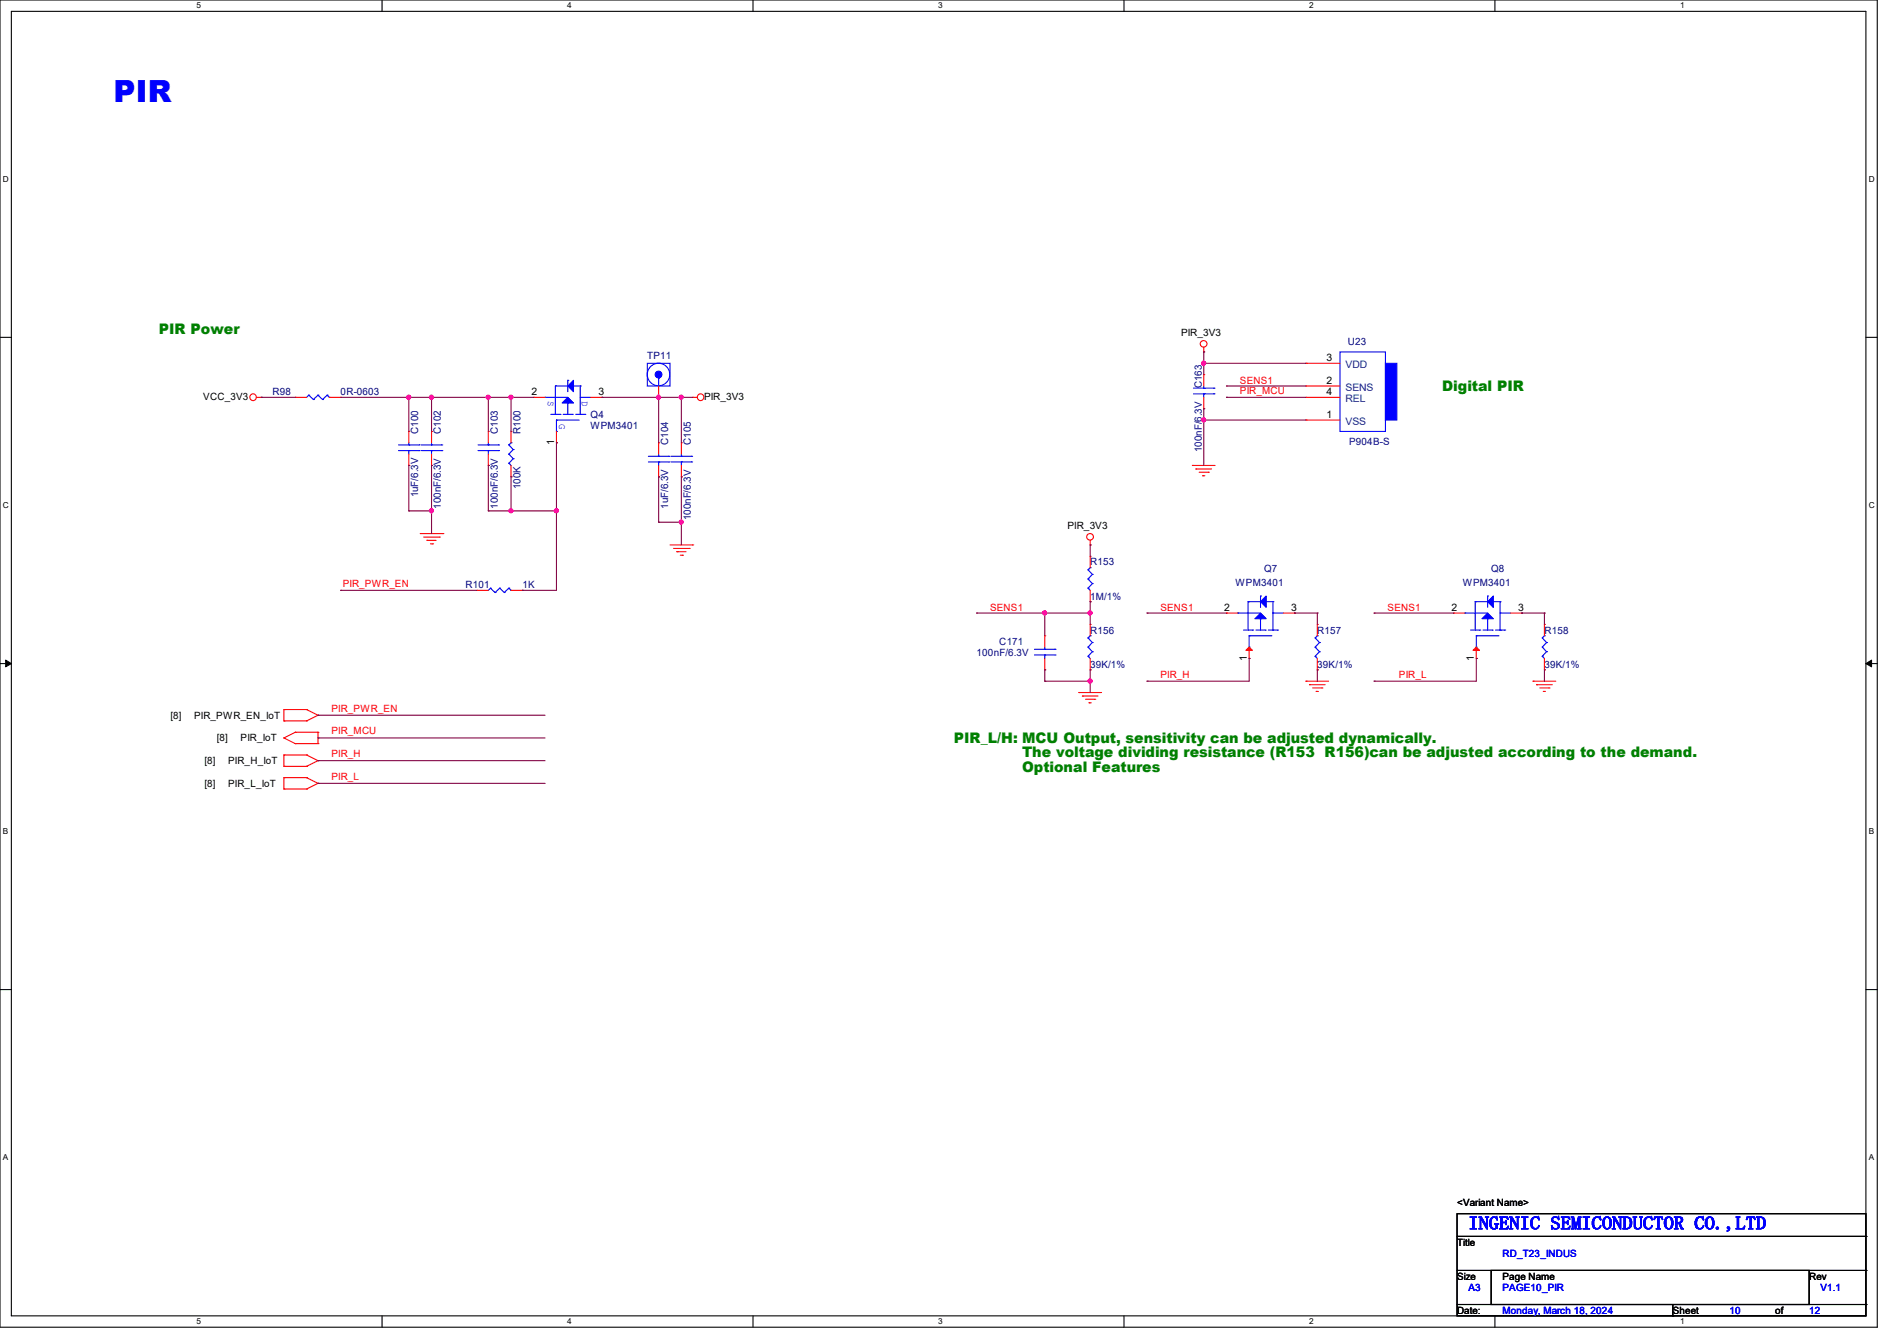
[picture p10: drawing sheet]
<svg xmlns="http://www.w3.org/2000/svg" width="297mm" height="210mm" viewBox="0 0 297 210" stroke-linecap="round" stroke-linejoin="round" font-family="sans-serif">
<path d="M0 0h293.9v207.9h-293.9zM1.8 1.8h290.3v204.3h-290.3z" fill="none" stroke="#000" stroke-width=".17"/>
<g fill="#fff">
<path d="M30.8 .2h.7v1.4h-.7z"/>
<path d="M30.8 206.2h.7v1.4h-.7z"/>
</g>
<path d="M59.8 0v1.8M59.8 206.1v1.8" fill="none" stroke="#000" stroke-width=".17"/>
<g fill="#fff">
<path d="M88.8 .2h.7v1.4h-.7z"/>
<path d="M88.8 206.2h.7v1.4h-.7z"/>
</g>
<path d="M117.9 0v1.8M117.9 206.1v1.8" fill="none" stroke="#000" stroke-width=".17"/>
<g fill="#fff">
<path d="M146.9 .2h.7v1.4h-.7z"/>
<path d="M146.9 206.2h.7v1.4h-.7z"/>
</g>
<path d="M176 0v1.8M176 206.1v1.8" fill="none" stroke="#000" stroke-width=".17"/>
<g fill="#fff">
<path d="M205 .2h.7v1.4h-.7z"/>
<path d="M205 206.2h.7v1.4h-.7z"/>
</g>
<path d="M234.1 0v1.8M234.1 206.1v1.8" fill="none" stroke="#000" stroke-width=".17"/>
<g fill="#fff">
<path d="M263.1 .2h.6v1.4h-.6z"/>
<path d="M263.1 206.2h.6v1.4h-.6z"/>
<path d="M.5 27.3h.9v1.4h-.9z"/>
<path d="M292.6 27.3h.9v1.4h-.9z"/>
<path d="M.5 78.4h.9v1.4h-.9z"/>
<path d="M292.6 78.4h.9v1.4h-.9z"/>
</g>
<path d="M0 52.8h1.8M292.1 52.8h1.8" fill="none" stroke="#000" stroke-width=".17"/>
<g fill="#fff">
<path d="M.5 129.5h.8v1.4h-.8z"/>
<path d="M292.6 129.5h.8v1.4h-.8z"/>
</g>
<path d="M0 103.9h1.8M292.1 103.9h1.8" fill="none" stroke="#000" stroke-width=".17"/>
<path d="M.9 103.4l.9 .5-.9 .5zM292.1 103.9l.9-.5v1z" fill="#000" stroke="#000" stroke-width=".16"/>
<g fill="#fff">
<path d="M.5 180.5h.8v1.4h-.8z"/>
<path d="M292.6 180.5h.8v1.4h-.8z"/>
</g>
<path d="M0 155h1.8M292.1 155h1.8M228.1 190.1h64v16h-64zM228.1 193.6h64M228.1 199h64M233.5 199h49.8v5.3h-49.8zM292.1 193.6h.1M292.1 199h.1M228.1 204.3h64M261.9 206.1h.1M261.9 204.3v1.8M292.1 204.3h.1" fill="none" stroke="#000" stroke-width=".17"/>
<g fill="none" stroke="#f00" stroke-width=".17">
<path d="M188.5 55.1h.1M188.5 58.7h.1M188.5 54.4v.7M188.5 58.7v1.8M204.5 56.9h.1M204.5 56.9h5.3M40.2 62.2h.7M40.9 62.2h.1M46.2 62.2h.1M46.2 62.2h1.8M51.6 62.2h1.7M53.3 62.2h.1"/>
<path d="M64 67.6h.1M64 72.9h.1M64 67.6v1.7M64 71.1v1.8M67.6 67.6h.1M67.6 72.9h.1M67.6 67.6v1.7M67.6 71.1v1.8M76.5 67.6h.1M76.5 72.9h.1M76.5 67.6v1.7M76.5 71.1v1.8"/>
<path d="M80 74.7h.1M80 67.6h.1M80 67.6v1.7M80 72.9v1.8M83.6 62.2h.1M83.6 62.2h1.7M87.1 69.3h.1M87.1 67.6v1.7M92.5 62.2h1.7M94.2 62.2h.1M103.1 69.3h.1M103.1 74.7h.1"/>
<path d="M103.1 62.2h.1M103.1 60.5v1.7M103.1 69.3v1.8M103.1 72.9v1.8M106.7 69.3h.1M106.7 74.7h.1M106.7 69.3v1.8M106.7 72.9v1.8M108.5 62.2h.1M108.5 62.2h.7M186.7 72.9h.1M186.7 72.9h3.5"/>
<path d="M187.2 73.4h.1M187.2 73.4h2.5M187.7 74h1.5M188.3 74.5h.1M188.3 74.5h.3M188.5 64h.1M188.5 62.2v1.8M189.2 74h.1M204.5 62.2h.1M204.5 65.8h.1M204.5 60.5h.1M204.5 62.2h5.3"/>
<path d="M204.5 65.8h5.3M204.5 60.5h5.3M65.8 83.6h3.5M66.3 84.1h2.5M66.8 84.6h.1M66.8 84.6h1.5M67.4 85.2h.3M67.7 85.2h.1M68.8 84.1h.1M69.3 83.6h.1M74.7 92.5h.1M74.7 92.5h1.8"/>
<path d="M80 92.5h1.8M81.8 92.5h.1M104.9 85.3h3.6M105.5 85.9h2.4M106 86.4h.1M106 86.4h1.4M106.5 87h.3M106.8 87h.1M107.9 85.9h.1M108.5 85.3h.1M163.6 99.6h.1M163.6 99.6v1.7"/>
<path d="M170.7 85.3h.1M170.7 94.2h.1M170.7 87.1h.1M170.7 97.8h.1M170.7 84.6v.7M170.7 87.1v1.8M170.7 92.5v1.7M170.7 97.8v1.8M192 96h.1M192 96h1.8M200.9 96h1.8M202.7 96h.1"/>
<path d="M206.2 97.8h.1M206.2 97.8v1.8M227.6 96h.1M227.6 96h1.8M236.5 96h1.8M238.3 96h.1M241.8 97.8h.1M241.8 97.8v1.8M44.4 115.6h.1M44.4 118.2h.1M44.4 112.9h.1M44.4 111.1h.1"/>
<path d="M44.4 115.6l1.8 .9M44.4 118.2h3.6M44.4 111.1v1.8M44.4 118.2v1.8M44.4 111.1h3.6M44.4 112.9h3.6M46.2 114.7h.1M46.2 116.5h.1M46.2 114.7l-1.8 .9M46.2 114.7h3.6M46.2 116.5h3.6M48 118.2h.1"/>
<path d="M48 111.1h.1M48 112.9h.1M48 118.2l1.8 .9M48 111.1l1.8 .9M49.8 114.7h.1M49.8 116.5h.1M49.8 119.1h.1M49.8 112h.1M49.8 114.7v1.8M49.8 119.1l-1.8 .9M49.8 112l-1.8 .9M163.6 104.9h.1"/>
<path d="M163.6 103.1v1.8M168.9 108.5h.1M168.9 108.5h3.6M169.5 109h.1M169.5 109h2.4M170 109.5h1.4M170.5 110.1h.1M170.5 110.1h.4M170.7 104.9h.1M170.7 103.1v1.8M171.4 109.5h.1M195.6 103.1h.1"/>
<path d="M195.6 101.3v1.8M204.5 106.7h.1M204.5 106.7h3.5M205 107.2h.1M205 107.2h2.5M205.5 107.7h1.5M206.1 108.3h.1M206.1 108.3h.3M206.2 104.9h.1M206.2 103.1v1.8M207 107.7h.1M231.1 103.1h.1"/>
<path d="M231.1 101.3v1.8M240 106.7h.1M240 106.7h3.6M240.6 107.2h.1M240.6 107.2h2.4M241.1 107.7h1.4M241.6 108.3h.1M241.6 108.3h.4M241.8 104.9h.1M241.8 103.1v1.8M242.5 107.7h.1M44.4 120h.1"/>
<path d="M44.4 123.6h.1M44.4 121.8h.1M44.4 120h3.6M44.4 121.8v1.8M44.4 121.8h3.6M44.4 123.6h3.6M48 120h.1M48 121.8h.1M48 123.6h.1M48 121.8l1.8 .9M49.8 122.7h.1M49.8 122.7l-1.8 .9"/>
<circle cx="188.5" cy="53.8" r=".52"/>
<circle cx="39.6" cy="62.2" r=".52"/>
<circle cx="109.7" cy="62.2" r=".52"/>
<circle cx="170.7" cy="84.1" r=".52"/>
</g>
<g fill="none" stroke="#00f" stroke-width=".17">
<path d="M88.9 59.6h.1M88.9 59.6v1.7M101.3 56.9h3.6v3.6h-3.6zM103.1 59.2h.1M103.1 59.2v1.3M209.8 55.1h7.1v12.5h-7.1zM48.3 61.9h.1M48.3 61.9l-.3 .3M48.3 61.9l.8 .7M49.1 62.6h.1M49.8 61.9h.1M49.8 61.9l-.7 .7"/>
<path d="M49.8 61.9l.7 .7M50.5 62.6h.1M51.2 61.9h.1M51.2 61.9l-.7 .7M51.2 61.9l.4 .3M51.6 62.2h.1M62.4 70.6h3.2M62.4 69.7h3.2M64 69.7h.1M64 70.6h.1M64 69.3v.4M64 70.6v.5"/>
<path d="M65.6 70.6h.1M65.6 69.7h.1M66 70.6h3.2M66 69.7h3.2M67.6 69.7h.1M67.6 70.6h.1M67.6 69.3v.4M67.6 70.6v.5M69.2 70.6h.1M69.2 69.7h.1M74.8 70.6h3.3M74.8 69.7h3.3"/>
<path d="M76.5 69.7h.1M76.5 70.6h.1M76.5 69.3v.4M76.5 70.6v.5M78.1 70.6h.1M78.1 69.7h.1M79.7 72.6h.1M79.7 71.1h.1M79.7 69.7h.1M79.7 72.6l.3 .3M79.7 71.1l.6 .7M79.7 69.7l.6 .7"/>
<path d="M80 69.3h.1M80 69.3l-.3 .4M80.3 71.8h.1M80.3 70.4h.1M80.3 71.8l-.6 .8M80.3 70.4l-.6 .7M85.3 62.2h.1M85.3 62.2h3.6M86.2 64.9h1.5M87 60.5h.1M87 60.5v4.4M87 60.5h1.9"/>
<path d="M87.1 65.8h.1M87.1 67.6h.1M87.1 65.8h3.6M87.1 65.8v1.8M87.7 64.9h.1M88.2 64.9h1.4M88.9 60.5h.1M88.9 63.1h.1M88.9 63.1v1.8M89.6 64.9h.1M89.8 60.5h1M90.1 64.9h1.5"/>
<path d="M90.8 60.5h.1M90.8 64.9h.1M90.8 62.2h.1M90.8 60.5v4.4M90.8 62.2h1.7M91.6 64.9h.1M101.5 72.3h3.2M101.5 71.5h3.2M103.1 71.5h.1M103.1 72.3h.1M103.1 71.1v.4M103.1 72.3v.6"/>
<path d="M104.7 72.3h.1M104.7 71.5h.1M105.1 72.3h3.2M105.1 71.5h3.2M106.7 71.5h.1M106.7 72.3h.1M106.7 71.1v.4M106.7 72.3v.6M108.3 72.3h.1M108.3 71.5h.1M186.9 61.7h3.2M186.9 60.8h3.2"/>
<path d="M188.5 60.8h.1M188.5 61.7h.1M188.5 60.5v.3M188.5 61.7v.5M190.1 61.7h.1M190.1 60.8h.1M76.8 92.1h.1M76.8 92.1l-.3 .4M76.8 92.1l.7 .7M77.5 92.8h.1M78.2 92.1h.1M78.2 92.1l-.7 .7"/>
<path d="M78.2 92.1l.8 .7M79 92.8h.1M79.7 92.1h.1M79.7 92.1l-.7 .7M79.7 92.1l.3 .4M80 92.5h.1M170.3 92.1h.1M170.3 90.7h.1M170.3 89.2h.1M170.3 99.9h.1M170.3 92.1l.4 .4M170.3 90.7l.7 .7"/>
<path d="M170.3 89.2l.7 .8M170.3 99.9l.7 .7M170.7 88.9h.1M170.7 99.6h.1M170.7 88.9l-.4 .3M170.7 99.6l-.4 .3M171 91.4h.1M171 90h.1M171 91.4l-.7 .7M171 90l-.7 .7M193.8 96h.1M193.8 96h3.6"/>
<path d="M194.7 98.7h1.4M195.4 94.2h.1M195.4 94.2h2M195.4 94.2v4.5M195.6 99.6h.1M195.6 99.6h3.5M195.6 99.6v1.7M196.1 98.7h.1M196.6 98.7h1.5M197.4 93.3h.1M197.4 94.2h.1M197.4 96.9h.1"/>
<path d="M197.4 93.3v1.8M197.4 96.9v1.8M198.1 98.7h.1M198.2 94.2h1.1M198.6 98.7h1.4M199.3 94.2h.1M199.3 98.7h.1M199.3 96h.1M199.3 96h1.6M199.3 94.2v4.5M200 98.7h.1M205.9 99.9h.1"/>
<path d="M205.9 99.9l.7 .7M206.2 99.6h.1M206.2 99.6l-.3 .3M229.4 96h.1M229.4 96h3.5M230.3 98.7h1.4M231 94.2h.1M231 94.2v4.5M231 94.2h1.9M231.1 99.6h.1M231.1 99.6h3.6M231.1 99.6v1.7"/>
<path d="M231.7 98.7h.1M232.2 98.7h1.4M232.9 93.3h.1M232.9 94.2h.1M232.9 96.9h.1M232.9 93.3v1.8M232.9 96.9v1.8M233.6 98.7h.1M233.8 94.2h1.1M234.1 98.7h1.5M234.9 94.2h.1M234.9 98.7h.1"/>
<path d="M234.9 96h.1M234.9 94.2v4.5M234.9 96h1.6M235.6 98.7h.1M241.5 99.9h.1M241.5 99.9l.6 .7M241.8 99.6h.1M241.8 99.6l-.3 .3M162 102.6h3.2M162 101.7h3.2M163.6 101.7h.1M163.6 102.6h.1"/>
<path d="M163.6 101.3v.4M163.6 102.6v.5M165.2 102.6h.1M165.2 101.7h.1M170.3 102.8h.1M170.3 101.3h.1M170.3 102.8l.4 .3M170.3 101.3l.7 .8M171 102.1h.1M171 100.6h.1M171 102.1l-.7 .7M171 100.6l-.7 .7"/>
<path d="M195.6 101.3h.1M205.9 102.8h.1M205.9 101.3h.1M205.9 102.8l.3 .3M205.9 101.3l.7 .8M206.6 102.1h.1M206.6 100.6h.1M206.6 102.1l-.7 .7M206.6 100.6l-.7 .7M231.1 101.3h.1M241.5 102.8h.1M241.5 101.3h.1"/>
<path d="M241.5 102.8l.3 .3M241.5 101.3l.6 .8M242.1 102.1h.1M242.1 100.6h.1M242.1 102.1l-.6 .7M242.1 100.6l-.6 .7"/>
<circle cx="103.1" cy="58.7" r="1.76"/>
</g>
<g fill="#00f" stroke="#00f" stroke-width=".17">
<path d="M232.9 96l.9 .9h-1.8z"/>
<path d="M233.8 93.3v1.8l-.9-.9z"/>
<path d="M88.9 62.2l.9 .9h-1.8z"/>
<path d="M89.8 59.6v1.7l-.9-.8z"/>
<path d="M197.4 96l.8 .9h-1.7z"/>
<path d="M197.4 94.2l.8-.9v1.8z"/>
<path d="M216.9 56.9h1.8v8.9h-1.8z" fill-rule="evenodd"/>
<circle cx="103.1" cy="58.7" r=".53"/>
</g>
<g fill="#f00" stroke="#f00" stroke-width=".17">
<path d="M230.6 101.9l.5-.6 .5 .6z"/>
<path d="M195.1 101.9l.5-.6 .5 .6z"/>
</g>
<g fill="none" stroke="#800040" stroke-width=".17">
<path d="M188.5 55.1h.1M188.5 56.9h.1M188.5 55.1v3.6M188.5 56.9h16M40.9 62.2h.1M40.9 62.2h5.3M53.3 62.2h30.3M64 72.9h.1M64 62.2h.1M64 62.2v5.4M64 72.9v7.1M67.6 62.2h.1"/>
<path d="M67.6 72.9h.1M67.6 62.2v5.4M67.6 72.9v10.7M76.5 62.2h.1M76.5 72.9h.1M76.5 62.2v5.4M76.5 72.9v7.1M80 62.2h.1M80 74.7h.1M80 62.2v5.4M80 74.7v5.3M87.1 69.3h.1"/>
<path d="M87.1 69.3v23.2h-5.3M94.2 62.2h.1M94.2 62.2h14.3M103.1 74.7h.1M103.1 62.2h.1M103.1 62.2v7.1M103.1 74.7v7.1M106.7 74.7h.1M106.7 62.2h.1M106.7 62.2v7.1M106.7 74.7v10.6M188.5 65.8h.1"/>
<path d="M188.5 64h.1M188.5 64v8.9M188.5 65.8h16M192 60.5h.1M192 62.2h.1M192 60.5h12.5M192 62.2h12.5M53.3 92.5h.1M53.3 92.5h21.4M64 80h.1M64 80h3.6M67.6 80h.1"/>
<path d="M76.5 80h.1M76.5 80h10.6M80 80h.1M81.8 92.5h.1M87.1 80h.1M103.1 81.8h.1M103.1 81.8h3.6M106.7 81.8h.1M152.9 96h.1M152.9 96h17.8M163.6 96h.1M163.6 96v3.6"/>
<path d="M170.7 85.3h.1M170.7 94.2h.1M170.7 96h.1M170.7 85.3v1.8M170.7 94.2v3.6M179.6 96h.1M179.6 96h12.4M202.7 96h.1M202.7 96h3.5M206.2 96h.1M206.2 96v1.8M215.1 96h.1"/>
<path d="M215.1 96h12.5M238.3 96h.1M238.3 96h3.5M241.8 96h.1M241.8 96v1.8M49.8 115.6h.1M49.8 119.1h.1M49.8 112h.1M49.8 115.6h35.5M49.8 119.1h35.5M49.8 112h35.5M163.6 104.9h.1"/>
<path d="M163.6 106.7h.1M163.6 106.7h7.1M163.6 104.9v1.8M170.7 104.9h.1M170.7 106.7h.1M170.7 104.9v3.6M179.6 106.7h.1M195.6 103.1h.1M195.6 103.1v3.6h-16M206.2 104.9h.1M206.2 104.9v1.8M215.1 106.7h.1"/>
<path d="M231.1 103.1h.1M231.1 103.1v3.6h-16M241.8 104.9h.1M241.8 104.9v1.8M49.8 122.7h.1M49.8 122.7h35.5"/>
</g>
<g fill="#f0f" stroke="#f0f" stroke-width=".17">
<circle cx="188.4" cy="56.9" r=".32"/>
<circle cx="188.4" cy="65.8" r=".32"/>
<circle cx="170.7" cy="106.7" r=".32"/>
<circle cx="170.7" cy="96" r=".32"/>
<circle cx="163.6" cy="96" r=".32"/>
<circle cx="103.1" cy="62.2" r=".32"/>
<circle cx="76.4" cy="62.2" r=".32"/>
<circle cx="67.5" cy="62.2" r=".32"/>
<circle cx="67.5" cy="80" r=".32"/>
<circle cx="106.7" cy="81.8" r=".32"/>
<circle cx="106.7" cy="62.2" r=".32"/>
<circle cx="64" cy="62.2" r=".32"/>
<circle cx="80" cy="62.2" r=".32"/>
<circle cx="80" cy="80" r=".32"/>
<circle cx="87.1" cy="80" r=".32"/>
</g>
<text font-size="4.8" fill="#00f" x="17.8" y="15.9">PIR</text>
<text font-size="2.8" fill="#00f" x="229.9" y="192.5">INGENIC SEMICONDUCTOR CO.,LTD</text>
<g font-size="2.3" fill="#008000">
<text x="24.9" y="52.3">PIR Power</text>
<text x="225.8" y="61.2">Digital PIR</text>
<text x="149.4" y="116.3">PIR_L/H: MCU Output, sensitivity can be adjusted dynamically.</text>
<text x="160" y="118.6">The voltage dividing resistance (R153 R156)can be adjusted according to the demand.</text>
<text x="160" y="120.9">Optional Features</text>
</g>
<g font-size="1.6">
<text x="184.9" y="52.7">PIR_3V3</text>
<text x="207.7" y="56.5">3</text>
<text x="31.8" y="62.6">VCC_3V3</text>
<text x="83.2" y="61.8">2</text>
<text x="93.7" y="61.8">3</text>
<text x="110.2" y="62.6">PIR_3V3</text>
<text x="207.7" y="61.8">4</text>
<text x="207.7" y="65.4">1</text>
<text x="207.7" y="60.1">2</text>
<text x="86.7" y="69.7" transform="rotate(-90 86.7 69.7)">1</text>
<text x="167.1" y="82.9">PIR_3V3</text>
<text x="191.7" y="95.6">2</text>
<text x="202.1" y="95.6">3</text>
<text x="227.2" y="95.6">2</text>
<text x="237.7" y="95.6">3</text>
<text x="195.2" y="103.5" transform="rotate(-90 195.2 103.5)">1</text>
<text x="230.8" y="103.5" transform="rotate(-90 230.8 103.5)">1</text>
<text x="26.7" y="112.6">[8]</text>
<text x="30.4" y="112.6">PIR_PWR_EN_IoT</text>
<text x="32" y="119.7">[8]</text>
<text x="34" y="116.1">[8]</text>
<text x="35.7" y="119.7">PIR_H_IoT</text>
<text x="37.7" y="116.1">PIR_IoT</text>
<text x="32" y="123.2">[8]</text>
<text x="35.7" y="123.2">PIR_L_IoT</text>
<text x="228.1" y="188.8">&lt;Variant Name&gt;</text>
<text x="228.1" y="195.1">Title</text>
<text x="228.1" y="200.4">Size</text>
<text x="235.2" y="200.4">Page Name</text>
<text x="283.3" y="200.4">Rev</text>
<text x="228.1" y="205.7">Date:</text>
<text x="261.9" y="205.7">Sheet</text>
<text x="277.9" y="205.7">of</text>
</g>
<g font-size="1.6" fill="#000080">
<text x="101.3" y="56.2">TP11</text>
<text x="211" y="54.1">U23</text>
<text x="42.7" y="61.9">R98</text>
<text x="53.3" y="61.9">0R-0603</text>
<text x="92.5" y="65.4">Q4</text>
<text x="188.2" y="60.8" transform="rotate(-90 188.2 60.8)">C163</text>
<text x="65.5" y="67.9" transform="rotate(-90 65.5 67.9)">C100</text>
<text x="69" y="67.9" transform="rotate(-90 69 67.9)">C102</text>
<text x="77.9" y="67.9" transform="rotate(-90 77.9 67.9)">C103</text>
<text x="81.5" y="67.9" transform="rotate(-90 81.5 67.9)">R100</text>
<text x="92.5" y="67.2">WPM3401</text>
<text x="104.6" y="69.7" transform="rotate(-90 104.6 69.7)">C104</text>
<text x="108.2" y="69.7" transform="rotate(-90 108.2 69.7)">C105</text>
<text x="188.2" y="70.8" transform="rotate(-90 188.2 70.8)">100nF/6.3V</text>
<text x="211.2" y="69.7">P904B-S</text>
<text x="65.5" y="77.9" transform="rotate(-90 65.5 77.9)">1uF/6.3V</text>
<text x="81.5" y="76.6" transform="rotate(-90 81.5 76.6)">100K</text>
<text x="69" y="79.7" transform="rotate(-90 69 79.7)">100nF/6.3V</text>
<text x="77.9" y="79.7" transform="rotate(-90 77.9 79.7)">100nF/6.3V</text>
<text x="104.6" y="79.7" transform="rotate(-90 104.6 79.7)">1uF/6.3V</text>
<text x="108.2" y="81.4" transform="rotate(-90 108.2 81.4)">100nF/6.3V</text>
<text x="170.7" y="88.6">R153</text>
<text x="197.9" y="89.6">Q7</text>
<text x="233.5" y="89.6">Q8</text>
<text x="72.9" y="92.1">R101</text>
<text x="81.8" y="92.1">1K</text>
<text x="170.7" y="93.9">1M/1%</text>
<text x="193.5" y="91.8">WPM3401</text>
<text x="229" y="91.8">WPM3401</text>
<text x="156.5" y="101">C171</text>
<text x="170.7" y="99.2">R156</text>
<text x="206.2" y="99.2">R157</text>
<text x="241.8" y="99.2">R158</text>
<text x="152.9" y="102.8">100nF/6.3V</text>
<text x="170.7" y="104.6">39K/1%</text>
<text x="206.2" y="104.6">39K/1%</text>
<text x="241.8" y="104.6">39K/1%</text>
</g>
<g font-size="1.6" fill="#004080">
<text x="210.7" y="57.6">VDD</text>
<text x="210.7" y="63">REL</text>
<text x="210.7" y="61.2">SENS</text>
<text x="210.7" y="66.5">VSS</text>
</g>
<g font-size="1.6" fill="#00f">
<text x="85.8" y="62.8" transform="rotate(90 85.8 62.8)">S</text>
<text x="91.1" y="62.8" transform="rotate(90 91.1 62.8)">D</text>
<text x="87.5" y="66.3" transform="rotate(90 87.5 66.3)">G</text>
<text x="235.2" y="196.8">RD_T23_INDUS</text>
<text x="229.9" y="202.2">A3</text>
<text x="235.2" y="202.2">PAGE10_PIR</text>
<text x="285" y="202.2">V1.1</text>
<text x="235.2" y="205.7">Monday, March 18, 2024</text>
<text x="270.8" y="205.7">10</text>
<text x="283.3" y="205.7">12</text>
</g>
<g font-size="1.6" fill="#f00">
<text x="194.1" y="60.1">SENS1</text>
<text x="194.1" y="61.7">PIR_MCU</text>
<text x="53.7" y="91.9">PIR_PWR_EN</text>
<text x="155" y="95.7">SENS1</text>
<text x="181.7" y="95.7">SENS1</text>
<text x="217.3" y="95.7">SENS1</text>
<text x="181.7" y="106.1">PIR_H</text>
<text x="219" y="106.1">PIR_L</text>
<text x="51.9" y="111.5">PIR_PWR_EN</text>
<text x="51.9" y="115">PIR_MCU</text>
<text x="51.9" y="118.6">PIR_H</text>
<text x="51.9" y="122.1">PIR_L</text>
</g>
<g font-size="1.3">
<text x="30.8" y="1.3">5</text>
<text x="88.8" y="1.3">4</text>
<text x="146.9" y="1.3">3</text>
<text x="205" y="1.3">2</text>
<text x="263.1" y="1.3">1</text>
<text x=".5" y="28.4">D</text>
<text x="292.6" y="28.4">D</text>
<text x=".5" y="79.5">C</text>
<text x="292.6" y="79.5">C</text>
<text x=".5" y="130.6">B</text>
<text x="292.6" y="130.6">B</text>
<text x=".5" y="181.7">A</text>
<text x="292.6" y="181.7">A</text>
<text x="30.8" y="207.4">5</text>
<text x="88.8" y="207.4">4</text>
<text x="146.9" y="207.4">3</text>
<text x="205" y="207.4">2</text>
<text x="263.1" y="207.4">1</text>
</g>
</svg>
